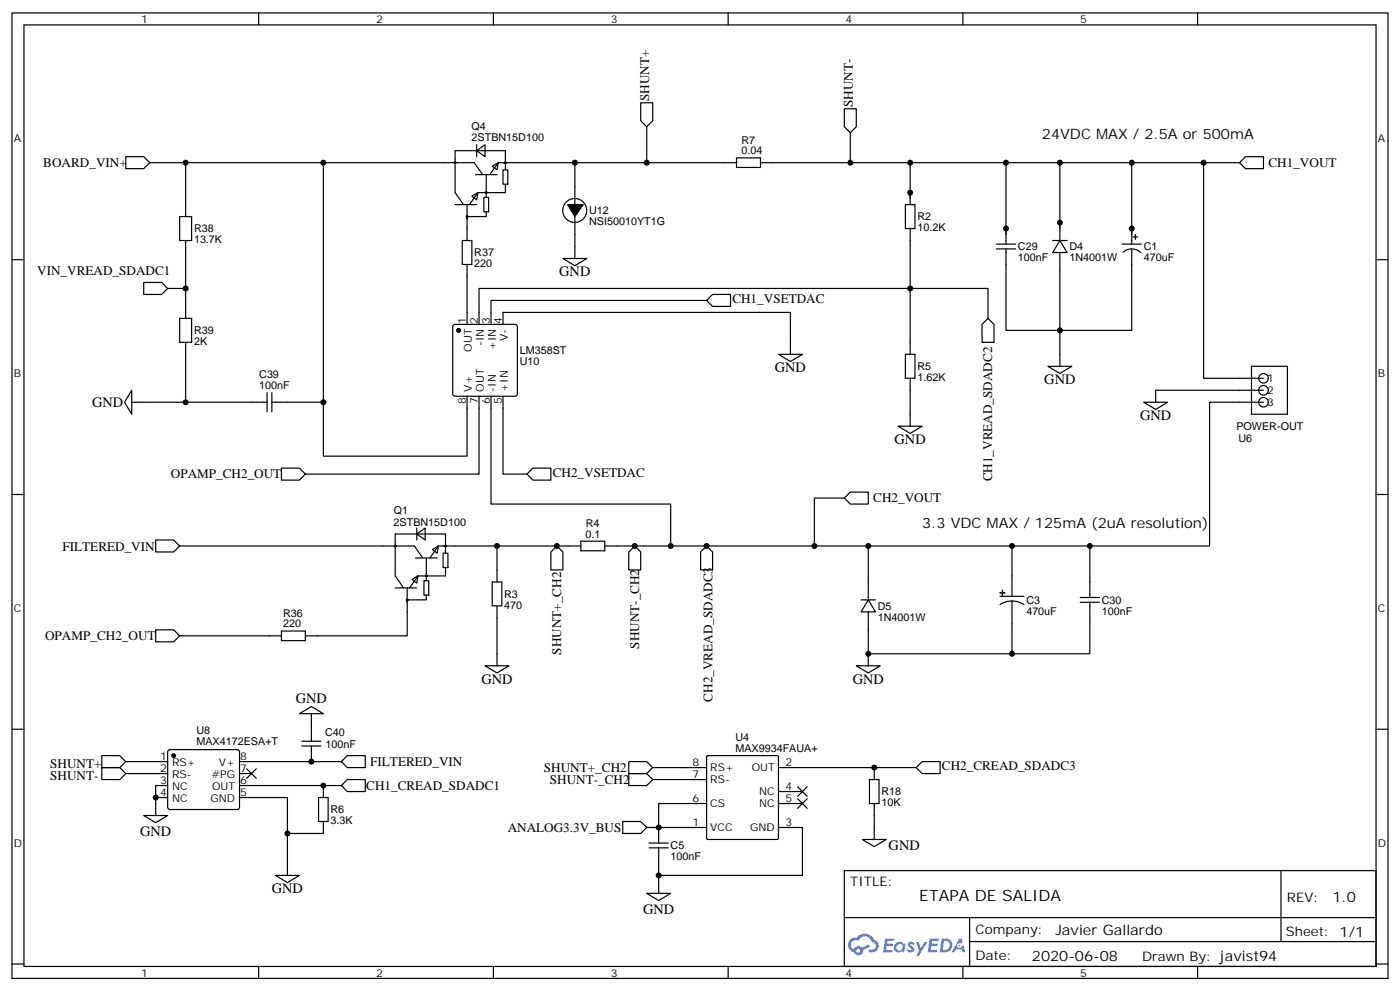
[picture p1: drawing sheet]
<svg xmlns="http://www.w3.org/2000/svg" width="412mm" height="292mm" viewBox="0 0 412 292" stroke-linecap="round" stroke-linejoin="round" font-family="sans-serif">
<g fill="none" stroke="#000" stroke-width=".35">
<path d="M3.5 3.8h405.4v284.3h-405.4zM7.1 7.3h398.2v277.3h-398.2zM76.2 3.8v3.5M145.3 3.8v3.5M214.5 3.8v3.5M283.6 3.8v3.5M352.8 3.8v3.5M3.5 76.5h3.6M405.3 76.5h3.6M3.5 145.6h3.6M405.3 145.6h3.6M3.5 214.8h3.6"/>
<path d="M405.3 214.8h3.6M248.7 256.4h156.6v28.2h-156.6zM377.3 256.4v20.9M248.7 270.2h156.5M285.6 277.3h119.6M285.6 270.2v14.2M3.5 283.9h3.6M76.2 284.6v3.5M145.3 284.6v3.5M214.5 284.6v3.5M283.6 284.6v3.5M352.8 284.6v3.5"/>
<path d="M405.3 283.9h3.6"/>
</g>
<g fill="#5487ff">
<path d="M267.7 277.6a1.22 1.22 0 0 1 1.7 .2l-.4 .6a.47 .47 0 0 0-.3-.4 .47 .47 0 0 0-.5 .2l.1 .2a1.14 1.14 0 0 1 .8 1.8 1.14 1.14 0 0 1-1.9 0l-.2-.2 .5-.6 .7 .5a.29 .29 0 0 0 .3-.3 .29 .29 0 0 0-.2-.3 1.04 1.04 0 0 1-.6-1.7z"/>
<path d="M260.7 276.3h2.4l.3 .2-.2 .5-1.8 .1-.1 .8h1.5l.3 .4-.3 .4h-1.6l-.2 1.1h1.7l.2 .3-.2 .3-2.6 .1z"/>
<path d="M273.8 276.3h2.4l.3 .2-.1 .5-1.8 .1-.2 .8h1.6l.3 .4-.4 .4h-1.6l-.1 1.1h1.7l.2 .3-.2 .3-2.6 .1z"/>
<path d="M282.6 276.3h.7l.3 1.3-.6 .3a.69 .69 0 0 0-1 .3 .69 .69 0 0 0 .4 .9 .69 .69 0 0 0 .9-.6l.5-.2 .6 2.2h-.8l-.2-.9h-1.8l-.5 .9h-.8z"/>
<path d="M269.8 277.4h.8l.6 1.8 1.1-1.8h.9l-2.6 4.2h-.8l.9-1.5z"/>
<path d="M277.4 276.3l-.6 4.2h1.3a2.11 2.11 0 0 0 2.5-2.1 2.11 2.11 0 0 0-2.5-2.1zM278.1 277.1a1.39 1.39 0 0 1 1.7 1.4 1.39 1.39 0 0 1-1.8 1.3h-.3z"/>
<path d="M263.7 277.9a1.54 1.54 0 0 0-.1 2.2 1.54 1.54 0 0 0 2.2 .1l.6 .3 .3-2.3-.2-.3h-.4a1.49 1.49 0 0 0-2.4 0zM264 278.9a.94 .94 0 0 1 1.8 0 .94 .94 0 0 1-1.8 0z"/>
<path d="M250.4 276.7a2.18 2.18 0 0 0 1.1 3.7 1.44 1.44 0 0 0 1.6 .9 1.44 1.44 0 0 0 1.2-1.4l2-1.1-.5-.7-1.9 1a1.47 1.47 0 0 0-2.4 .4 1.39 1.39 0 0 1-.7-1.9 1.39 1.39 0 0 1 2-.5 2.12 2.12 0 0 1 2.2-1.3 2.12 2.12 0 0 1 1.9 1.7 1.14 1.14 0 0 1 1.1 1.4 1.14 1.14 0 0 1-1.7 .7 .43 .43 0 0 0-.5 .4 .43 .43 0 0 0 .4 .5 1.98 1.98 0 0 0 2.5-1.2 1.98 1.98 0 0 0-1.2-2.6 3.1 3.1 0 0 0-5.3-.6l-.9 .1zM252.3 280a.55 .55 0 0 1 1.1 0 .55 .55 0 0 1-1.1 0z"/>
<circle cx="282.6" cy="278.4" r=".26"/>
</g>
<g fill="none" stroke="#000" stroke-width=".35">
<path d="M188.7 30.3h3.6v5.3l-1.8 1.7-1.8-1.7zM190.5 37.3v10.6M248.7 32h3.5v5.3l-1.7 1.8-1.8-1.8zM250.5 39.1v8.8M37 46.1h5.3l1.8 1.8-1.8 1.8h-5.3zM44.1 47.9h95.6l2.5 3.5M54.7 47.9v15.9M95.2 47.9v86.4h42.4v-17.6M139 57.8l1.8-1.1-.4 2.1zM140.1 51.4h6.3M140.4 44.4l2.5-1.8v3.5zM140.4 42.6v3.5"/>
<path d="M142.5 58.1h1.4v4.3h-1.4zM143.2 51.4v6.7M145 49l1.8-1.1-.4 2.1zM148.2 50h1.4v4.3h-1.4zM148.2 47.9h68.8M148.9 50v-2.1h-2.1l-2.5 3.5M148.9 47.9v-3.5h-14.8v12.3l2.4 3.6M148.9 54.3v2.4h-8.1l-2.5 3.6M169.3 47.9v12.4M171.7 59.4a3.5 3.5 0 0 0-5.8 1.8 3.5 3.5 0 0 0 4.3 4.2 3.5 3.5 0 0 0 1.6-5.9M217 46.5h7v2.8h-7zM224 47.9h141.1"/>
<path d="M268.1 47.9v12.4M296.3 47.9v24M312.2 47.9v22.9M333.4 47.9v24M354.5 47.9v63.5h17.7M365.1 47.9l1.8-1.8h5.3v3.6h-5.3zM52.9 63.8h3.5v7h-3.5zM54.7 70.8v23M134.1 60.3h6.3M136.2 70.8h2.8v7.1h-2.8zM137.6 60.3v10.5M137.6 77.9v17.6"/>
<path d="M143.2 62.4v1.4h-5.6M165.8 76.1h7.1l-3.6 2.1zM169.3 63.8v12.3M266.7 60.3h2.8v7h-2.8zM268.1 67.3v37.1M293.5 71.9h5.7M293.5 73.3h5.7M296.3 73.3v24h37.1v-24M310.1 70.8h4.2M312.2 70.8l2.1 3.6h-4.2zM312.2 74.4v33.5M330.6 71.9h5.6"/>
<path d="M330.8 74.3a3.8 3.8 0 0 1 5.3 .1M333.7 69.8h1.4M334.4 69.1v1.4M42.3 83.2h5.3l1.8 1.7-1.8 1.8h-5.3zM49.4 84.9h5.3M52.9 93.8h3.5v7h-3.5zM133.6 95.7l.5-.2h17.6l.5 .2 .2 .5v19.8l-.2 .5-.5 .2h-17.6l-.5-.2-.3-.5v-19.8zM148.2 95.5v-3.5h84.6v12.4M208.1 88.5l1.8-1.8h5.3v3.5h-5.3zM208.1 88.5h-63.5v7M291 93.8l1.8 1.7v5.3h-3.5v-5.3zM291 93.8v-8.9h-149.9v10.6"/>
<path d="M38.8 114.9v7.1l-2.1-3.5zM38.8 118.5h39.9M54.7 100.8v17.7M78.7 115.6v5.7M80.1 115.6v5.7M80.1 118.5h15.1M141.1 116.7v22.9h-51.1M144.6 116.7v31.7h53v12.4h-19.4M148.2 116.7v22.9h7M229.3 104.4h7.1l-3.6 2.1zM266.7 104.4h2.8v7h-2.8zM268.1 111.4v14.1"/>
<path d="M308.7 107.9h7l-3.5 2.1zM336.9 118.5h7.1l-3.6 2.1zM368.7 107.9h10.5v14.1h-10.5zM372.2 118.5h-15.9v42.3h-158.7M372.2 114.9h-31.8v3.6M82.9 137.9h5.3l1.8 1.7-1.8 1.8h-5.3zM155.2 139.6l1.8-1.7h5.3v3.5h-5.3zM264.6 125.5h7l-3.5 2.1zM45.9 159h5.3l1.7 1.8-1.7 1.8h-5.3zM122.8 157.3l2.4-1.8v3.5zM122.8 155.5v3.5M171.1 159.4h7.1v2.8h-7.1z"/>
<path d="M248.7 146.7l1.8-1.8h5.3v3.5h-5.3zM248.7 146.7h-8.8v14.1M52.9 160.8h69.2l2.4 3.5M116.4 173.1h6.4M119.9 173.1v14.2h-29.9M121.4 170.7l1.7-1.1-.3 2.1zM122.4 164.3h6.4M124.9 171h1.4v4.3h-1.4zM125.6 175.3v1.4h-5.7M125.6 164.3v6.7M127.4 161.9l1.7-1.1-.3 2.1zM130.5 162.9h1.4v4.2h-1.4z"/>
<path d="M130.5 160.8h40.6M131.2 162.9v-2.1h-2.1l-2.5 3.5M131.2 160.8v-3.5h-14.8v12.3l2.5 3.5M131.2 167.1v2.5h-8.1l-2.5 3.5M145 171.4h2.8v7h-2.8zM146.4 160.8v10.6M146.4 178.4v17.7M164 160.8l1.8 1.8v5.3h-3.5v-5.3zM187 160.8l1.7 1.8v5.3h-3.5v-5.3zM208.1 160.8l1.8 1.8v5.3h-3.5v-5.3zM253.6 176.7h4.3M255.8 176.7l2.1 3.5h-4.3z"/>
<path d="M255.8 160.8v15.9M294.6 175.6h7M298.1 177l1.8 .3 1.7 .8M298.1 177l-1.9 .3-1.6 .8M298.1 177v15.5M298.1 160.8v14.8M318.2 177.4h5.6M318.2 176h5.6M321 177.4v15.1h-65.2M321 160.8v15.2M45.9 185.5h5.3l1.7 1.8-1.7 1.7h-5.3zM52.9 187.3h30"/>
<path d="M82.9 185.8h7.1v2.9h-7.1zM142.9 196.1h7l-3.5 2.1zM252.2 196.1h7.1l-3.5 2.1zM255.8 180.2v15.9M88.2 210.2l3.5-2.1 3.5 2.1zM88.9 218.3h5.6M88.9 219.7h5.6M91.7 210.2v8.1M91.7 219.7v4.6M30 222.5h5.3l1.7 1.8-1.7 1.8h-5.3zM30 226.1h5.3l1.7 1.7-1.7 1.8h-5.3zM37 224.3h12.4"/>
<path d="M37 227.8h12.4M45.9 234.9h3.5M49.4 231.4h-3.5v8.8M49.6 221l.5-.2h19.7l.5 .2 .3 .5v16.2l-.3 .5-.5 .2h-19.7l-.5-.2-.2-.5v-16.2zM70.6 234.9h14.1v22.9M70.6 224.3h29.9M70.6 227.8h3.5M70.6 231.4h29.9M72.7 226.4l2.8 2.8M75.5 226.4l-2.8 2.8M93.8 234.9h2.9v7h-2.9zM95.2 231.4v3.5"/>
<path d="M100.5 224.3l1.8-1.8h5.3v3.6h-5.3zM102.3 229.6h5.3v3.5h-5.3l-1.8-1.7zM185.2 227.8h5.3l1.8 1.8-1.8 1.8h-5.3zM185.2 224.3h5.3l1.8 1.8-1.8 1.7h-5.3zM192.3 226.1h15.8M192.3 229.6h15.8M208.1 236.6h-14.1v11.7M208.2 222.7l.3-.2h20.5l.3 .2v24.2l-.2 .3h-20.6l-.3-.2zM229.3 226.1h40.6M229.3 233.1h7.1M229.3 236.6h7.1M234.9 231.7l2.9 2.8"/>
<path d="M234.9 235.2l2.9 2.9M237.8 231.7l-2.9 2.8M237.8 235.2l-2.9 2.9M256.1 229.6h2.8v7h-2.8zM257.5 226.1v3.5M257.5 236.6v10.6M269.9 226.1l1.7-1.8h5.3v3.5h-5.3zM42.3 240.2h7.1l-3.5 2.1zM81.1 257.8h7.1l-3.5 2.1zM95.2 241.9v3.6h-10.5M183.4 241.9h5.3l1.8 1.8-1.8 1.8h-5.3zM190.5 243.7h17.6"/>
<path d="M191.2 248.3h5.6M191.2 249.7h5.6M194 249.7v13.4M229.3 243.7h7.1v14.1h-42.4M254 247.2h7.1l-3.6 2.1zM190.5 263.1h7.1l-3.6 2.1z"/>
<circle cx="134.1" cy="47.9" r=".26"/>
<circle cx="143.2" cy="56.7" r=".26"/>
<circle cx="148.9" cy="47.9" r=".26"/>
<circle cx="137.6" cy="63.8" r=".26"/>
<circle cx="372.2" cy="111.4" r="1.41"/>
<circle cx="372.2" cy="118.5" r="1.41"/>
<circle cx="372.2" cy="114.9" r="1.41"/>
<circle cx="116.4" cy="160.8" r=".26"/>
<circle cx="119.9" cy="176.7" r=".26"/>
<circle cx="125.6" cy="169.6" r=".26"/>
<circle cx="131.2" cy="160.8" r=".26"/>
</g>
<g fill="#000" stroke="#000" stroke-width=".35">
<path d="M167.2 60.3h4.6l-2.5 3.5zM294.6 174.6h1.4zM295.3 173.8v1.5z"/>
<circle cx="135.1" cy="97.3" r=".53"/>
<circle cx="51.2" cy="222.5" r=".53"/>
</g>
<g fill="#000">
<circle cx="54.7" cy="47.9" r=".88"/>
<circle cx="95.3" cy="47.9" r=".88"/>
<circle cx="169.3" cy="47.9" r=".88"/>
<circle cx="190.5" cy="47.9" r=".88"/>
<circle cx="250.5" cy="47.9" r=".88"/>
<circle cx="268.1" cy="56.7" r=".88"/>
<circle cx="268.1" cy="47.9" r=".88"/>
<circle cx="296.3" cy="47.9" r=".88"/>
<circle cx="312.2" cy="47.9" r=".88"/>
<circle cx="333.4" cy="47.9" r=".88"/>
<circle cx="354.5" cy="47.9" r=".88"/>
<circle cx="296.3" cy="67.3" r=".88"/>
<circle cx="312.2" cy="65.5" r=".88"/>
<circle cx="333.4" cy="67.3" r=".88"/>
<circle cx="54.7" cy="84.9" r=".88"/>
<circle cx="268.1" cy="84.9" r=".88"/>
<circle cx="312.2" cy="97.3" r=".88"/>
<circle cx="54.7" cy="118.5" r=".88"/>
<circle cx="95.3" cy="118.5" r=".88"/>
<circle cx="146.4" cy="160.8" r=".88"/>
<circle cx="164" cy="160.8" r=".88"/>
<circle cx="187" cy="160.8" r=".88"/>
<circle cx="197.6" cy="160.8" r=".88"/>
<circle cx="208.1" cy="160.8" r=".88"/>
<circle cx="239.9" cy="160.8" r=".88"/>
<circle cx="255.8" cy="160.8" r=".88"/>
<circle cx="298.1" cy="160.8" r=".88"/>
<circle cx="321" cy="160.8" r=".88"/>
<circle cx="255.8" cy="192.5" r=".88"/>
<circle cx="298.1" cy="192.5" r=".88"/>
<circle cx="45.9" cy="234.9" r=".88"/>
<circle cx="91.7" cy="224.3" r=".88"/>
<circle cx="95.3" cy="231.4" r=".88"/>
<circle cx="257.5" cy="226.1" r=".88"/>
<circle cx="84.7" cy="245.5" r=".88"/>
<circle cx="194" cy="243.7" r=".88"/>
<circle cx="194" cy="257.8" r=".88"/>
</g>
<text font-size="4.6" x="270.8" y="265.4">ETAPA DE SALIDA</text>
<g font-size="4.2">
<text x="306.9" y="40.9">24VDC MAX / 2.5A or 500mA</text>
<text x="164.7" y="81.4">GND</text>
<text x="228.2" y="109.6">GND</text>
<text x="307.6" y="113.2">GND</text>
<text x="27.2" y="119.8">GND</text>
<text x="335.8" y="123.8">GND</text>
<text x="263.5" y="130.8">GND</text>
<text x="271.6" y="155.5">3.3 VDC MAX / 125mA (2uA resolution)</text>
<text x="141.8" y="201.4">GND</text>
<text x="251.2" y="201.4">GND</text>
<text x="87.1" y="207">GND</text>
<text x="41.3" y="246.2">GND</text>
<text x="261.8" y="250.5">GND</text>
<text x="80.1" y="263.1">GND</text>
<text x="189.4" y="269.2">GND</text>
<text x="392.5" y="265.7">1.0</text>
<text x="310.9" y="275.2">Javier Gallardo</text>
<text x="304" y="283">2020-06-08</text>
</g>
<g font-size="3.9">
<text x="191.2" y="29.7" transform="rotate(-90 191.2 29.7)">SHUNT+</text>
<text x="251.2" y="31.5" transform="rotate(-90 251.2 31.5)">SHUNT-</text>
<text x="12.8" y="49.2">BOARD_VIN+</text>
<text x="373.7" y="49.1">CH1_VOUT</text>
<text x="11" y="80.9">VIN_VREAD_SDADC1</text>
<text x="215.7" y="89.2">CH1_VSETDAC</text>
<text x="50.3" y="140.9">OPAMP_CH2_OUT</text>
<text x="162.8" y="140.4">CH2_VSETDAC</text>
<text x="292.3" y="141.8" transform="rotate(-90 292.3 141.8)">CH1_VREAD_SDADC2</text>
<text x="257.2" y="147.9">CH2_VOUT</text>
<text x="18.4" y="162.2">FILTERED_VIN</text>
<text x="13.3" y="188.5">OPAMP_CH2_OUT</text>
<text x="188.3" y="191.1" transform="rotate(-90 188.3 191.1)">SHUNT-_CH2</text>
<text x="165.3" y="192.8" transform="rotate(-90 165.3 192.8)">SHUNT+_CH2</text>
<text x="209.9" y="206.6" transform="rotate(-90 209.9 206.6)">CH2_VREAD_SDADC3</text>
<text x="14.8" y="226.1">SHUNT+</text>
<text x="109.1" y="225.5">FILTERED_VIN</text>
<text x="160.2" y="227.3">SHUNT+_CH2</text>
<text x="277.5" y="226.8">CH2_CREAD_SDADC3</text>
<text x="14.8" y="229.7">SHUNT-</text>
<text x="107.9" y="232.6">CH1_CREAD_SDADC1</text>
<text x="162" y="230.9">SHUNT-_CH2</text>
<text x="149.6" y="245">ANALOG3.3V_BUS</text>
<text x="250.5" y="261">TITLE:</text>
<text x="379.1" y="265.7">REV:</text>
<text x="287.4" y="275.2">Company:</text>
<text x="378.7" y="275.8">Sheet: 1/1</text>
<text x="287.4" y="282.9">Date:</text>
<text x="336.4" y="282.9">Drawn By: javist94</text>
</g>
<g font-size="3.2">
<text x="41.6" y="6.8">1</text>
<text x="110.8" y="6.8">2</text>
<text x="179.9" y="6.8">3</text>
<text x="249.1" y="6.8">4</text>
<text x="318.2" y="6.8">5</text>
<text x="4.1" y="41.9">A</text>
<text x="138.9" y="41.6">2STBN15D100</text>
<text x="138.9" y="38.4">Q4</text>
<text x="405.9" y="41.9">A</text>
<text x="218.4" y="45.4">0.04</text>
<text x="218.4" y="42.3">R7</text>
<text x="173.5" y="63.1">U12</text>
<text x="270.2" y="64.9">R2</text>
<text x="57.1" y="71.6">13.7K</text>
<text x="57.2" y="68.5">R38</text>
<text x="173.5" y="66.3">NSI50010YT1G</text>
<text x="270.2" y="68.1">10.2K</text>
<text x="139.7" y="75.5">R37</text>
<text x="299.9" y="76.9">100nF</text>
<text x="299.9" y="73.7">C29</text>
<text x="315" y="76.9">1N4001W</text>
<text x="315" y="73.7">D4</text>
<text x="336.9" y="76.9">470uF</text>
<text x="336.9" y="73.7">C1</text>
<text x="139.7" y="78.7">220</text>
<text x="137.2" y="95.4" transform="rotate(-90 137.2 95.4)">1</text>
<text x="140.8" y="95.4" transform="rotate(-90 140.8 95.4)">2</text>
<text x="144.3" y="95.4" transform="rotate(-90 144.3 95.4)">3</text>
<text x="147.8" y="95.4" transform="rotate(-90 147.8 95.4)">4</text>
<text x="57.1" y="101.6">2K</text>
<text x="57.2" y="98.4">R39</text>
<text x="142.5" y="102" transform="rotate(-90 142.5 102)">-IN</text>
<text x="149.6" y="100.4" transform="rotate(-90 149.6 100.4)">V-</text>
<text x="139" y="103.6" transform="rotate(-90 139 103.6)">OUT</text>
<text x="146" y="103.1" transform="rotate(-90 146 103.1)">+IN</text>
<text x="153.1" y="104.3">LM358ST</text>
<text x="153.1" y="107.5">U10</text>
<text x="4.1" y="111.1">B</text>
<text x="76.4" y="111.4">C39</text>
<text x="270.2" y="112.2">1.62K</text>
<text x="270.2" y="109">R5</text>
<text x="373.2" y="112.5">1</text>
<text x="405.9" y="111.1">B</text>
<text x="76.4" y="114.6">100nF</text>
<text x="137.2" y="118.9" transform="rotate(-90 137.2 118.9)">8</text>
<text x="139" y="115.4" transform="rotate(-90 139 115.4)">V+</text>
<text x="140.8" y="118.9" transform="rotate(-90 140.8 118.9)">7</text>
<text x="142.5" y="115.4" transform="rotate(-90 142.5 115.4)">OUT</text>
<text x="144.3" y="118.9" transform="rotate(-90 144.3 118.9)">6</text>
<text x="146" y="115.4" transform="rotate(-90 146 115.4)">-IN</text>
<text x="147.8" y="118.9" transform="rotate(-90 147.8 118.9)">5</text>
<text x="149.6" y="115.4" transform="rotate(-90 149.6 115.4)">+IN</text>
<text x="373.2" y="116">2</text>
<text x="373.2" y="119.5">3</text>
<text x="364.2" y="126.6">POWER-OUT</text>
<text x="364.8" y="130.1">U6</text>
<text x="115.9" y="154.9">2STBN15D100</text>
<text x="116" y="151.4">Q1</text>
<text x="172.5" y="155.2">R4</text>
<text x="172.5" y="158.3">0.1</text>
<text x="148.5" y="179.2">470</text>
<text x="148.5" y="176.1">R3</text>
<text x="258.6" y="179.5">D5</text>
<text x="302.3" y="177.7">C3</text>
<text x="324.6" y="177.8">C30</text>
<text x="4.1" y="180.2">C</text>
<text x="83.4" y="184.8">220</text>
<text x="83.4" y="181.6">R36</text>
<text x="258.6" y="182.8">1N4001W</text>
<text x="302.3" y="181">470uF</text>
<text x="324.6" y="181">100nF</text>
<text x="405.9" y="180.2">C</text>
<text x="57.9" y="219.5">MAX4172ESA+T</text>
<text x="57.9" y="216.3">U8</text>
<text x="95.8" y="216.6">C40</text>
<text x="95.9" y="220.2">100nF</text>
<text x="216.6" y="221.4">MAX9934FAUA+</text>
<text x="216.6" y="218.1">U4</text>
<text x="47.2" y="223.9">1</text>
<text x="47.2" y="227.5">2</text>
<text x="50.7" y="225.7">RS+</text>
<text x="64.5" y="225.7">V+</text>
<text x="70.7" y="227.5">7</text>
<text x="70.7" y="223.9">8</text>
<text x="204" y="225.7">8</text>
<text x="209.2" y="227.1">RS+</text>
<text x="221.5" y="227.1">OUT</text>
<text x="231.4" y="225.7">2</text>
<text x="47.2" y="231">3</text>
<text x="50.7" y="229.2">RS-</text>
<text x="50.7" y="232.8">NC</text>
<text x="62.3" y="229.2">#PG</text>
<text x="62.5" y="232.8">OUT</text>
<text x="70.7" y="231">6</text>
<text x="204" y="229.2">7</text>
<text x="209.2" y="230.6">RS-</text>
<text x="231.4" y="232.8">4</text>
<text x="47.2" y="234.5">4</text>
<text x="50.7" y="236.3">NC</text>
<text x="62" y="236.3">GND</text>
<text x="70.7" y="234.5">5</text>
<text x="97.4" y="239.6">R6</text>
<text x="204" y="236.3">6</text>
<text x="209.2" y="237.7">CS</text>
<text x="223.7" y="234.2">NC</text>
<text x="223.7" y="237.7">NC</text>
<text x="231.4" y="236.3">5</text>
<text x="259.6" y="237.4">10K</text>
<text x="259.6" y="234.2">R18</text>
<text x="97.4" y="242.7">3.3K</text>
<text x="204" y="243.3">1</text>
<text x="209.2" y="244.8">VCC</text>
<text x="221" y="244.8">GND</text>
<text x="231.4" y="243.3">3</text>
<text x="4.1" y="249.3">D</text>
<text x="197.6" y="250.1">C5</text>
<text x="405.9" y="249.3">D</text>
<text x="197.6" y="253.3">100nF</text>
<text x="41.6" y="287.6">1</text>
<text x="110.8" y="287.6">2</text>
<text x="179.9" y="287.6">3</text>
<text x="249.1" y="287.6">4</text>
<text x="318.2" y="287.6">5</text>
</g>
</svg>
